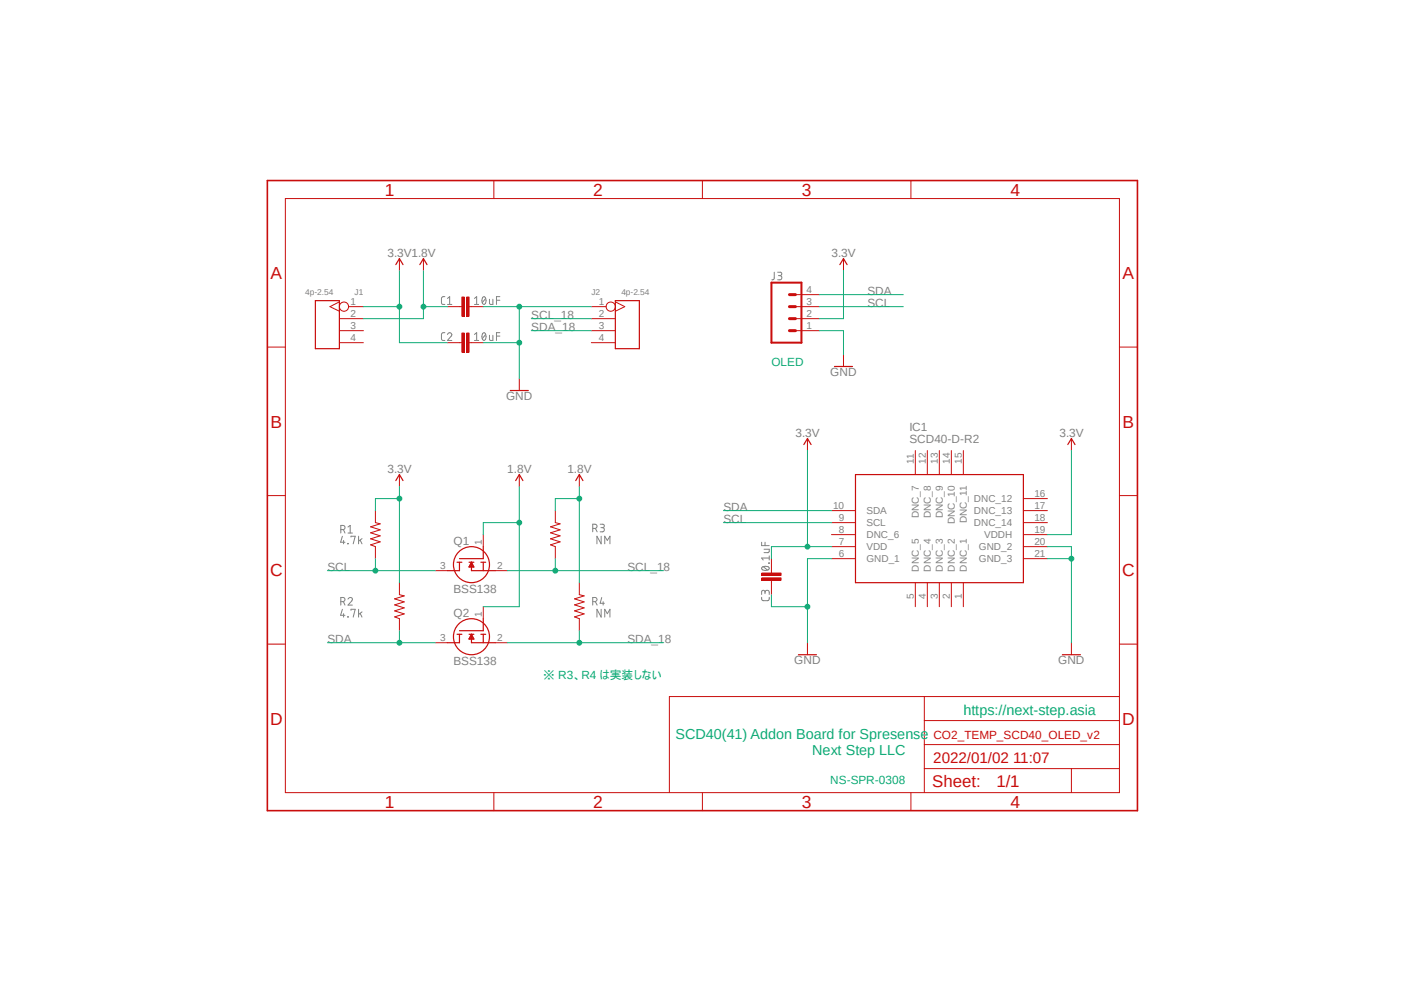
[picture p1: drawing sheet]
<svg xmlns="http://www.w3.org/2000/svg" width="297mm" height="210mm" viewBox="0 0 297 210" stroke-linecap="round" stroke-linejoin="round" font-family="sans-serif">
<path d="M56 37.8l185 134.2M241 37.8l-185 134.2" fill="none" stroke="#fff" stroke-width=".21"/>
<g fill="none" stroke="#808080" stroke-width=".21">
<path d="M163.8 57.6v1.2a.38 .38 0 0 1-.5 .4M164.5 57.6h.6a.36 .36 0 0 1 .3 .3 .36 .36 0 0 1-.3 .4h-.4M165 58.3h.2a.46 .46 0 0 1 .2 .5 .46 .46 0 0 1-.4 .4h-.5M94.1 62.7l-.5 .1-.2 .3v1.1l.7 .2M94.1 70.4h-.5l-.2 .3v1.1l.2 .2h.5M94.7 70.7a.45 .45 0 0 1 .6-.3 .45 .45 0 0 1 .2 .7l-.8 .9h.9M94.7 64.4h.9M94.7 63.1l.4-.4v1.7M100.4 63.1l.4-.4v1.7M100.4 70.7l.4-.3v1.6M100.4 64.4h.9M100.4 72h.9"/>
<path d="M102.2 62.8l.2-.1a1.02 1.02 0 0 1 0 1.7 1.02 1.02 0 0 1-.2-1.6zM102.2 70.4h.2a1.02 1.02 0 0 1 0 1.6 1.02 1.02 0 0 1-.2-1.6zM102.7 63.1l-.7 .9M102.7 70.7l-.7 .9M103.5 63.3v.8l.3 .3h.5v-1.1M103.5 70.9v.8l.3 .3h.5v-1.1M105 63.5h.7M105 71.1h.7M105.7 62.7h-.7v1.7M105.7 70.4h-.7v1.6M72.1 112h.4a.45 .45 0 0 0 .5-.4 .45 .45 0 0 0-.5-.5h-.4v1.6M72.4 113.4l-.3 1.3h.9"/>
<path d="M72.6 112l.4 .7M72.7 114.3v.7M73.6 114.9l.1 .1zM73.6 111.5l.5-.4v1.6M73.6 112.7h.9M74.3 113.6v-.2h.8l-.4 1.6M75.9 113.4v1.6M76.2 114.3l.4 .7M76.6 113.9l-.7 .6M125.4 111.8h.5a.45 .45 0 0 0 .4-.4 .45 .45 0 0 0-.2-.5h-.7v1.6M125.9 111.8l.4 .7M127 110.9h.7a.37 .37 0 0 1 .1 .4 .37 .37 0 0 1-.3 .3h-.4"/>
<path d="M127.2 113.4v1.6l-.9-1.6v1.6M127.4 111.6h.2a.46 .46 0 0 1 .2 .5 .46 .46 0 0 1-.4 .4h-.4M127.9 115v-1.6l.6 .9 .5-.9v1.6M161.1 114.7v.7h1.6M161.5 119.8l.8 .8M161.6 116.2h1.1l-.1 .6-1 .1M161.8 114.7v.7M162.6 119l.1 .2zM162.7 117.6v.8M162.7 118h-1.6l.4 .4M72.1 127.3h.4a.47 .47 0 0 0 .4-.7l-.1-.2h-.7v1.6M72.4 128.9l-.3 1.2h.9"/>
<path d="M72.6 127.3l.4 .7M72.7 129.8v.7M73.6 130.4l.1 .1zM73.6 126.7a.46 .46 0 0 1 .7-.3 .46 .46 0 0 1 .1 .7l-.8 .9h.9M74.3 129.1v-.2h.8l-.4 1.6M75.9 128.9v1.6M76.2 129.8l.4 .7M76.6 129.4l-.7 .6M125.4 127.3h.5a.45 .45 0 0 0 .4-.5 .45 .45 0 0 0-.4-.4h-.5v1.6M125.9 127.3l.4 .7M127.2 128.9v1.6l-.9-1.6v1.6M127.3 126.4l-.3 1.2h.8"/>
<path d="M127.6 127.3v.7M127.9 130.5v-1.6l.6 .9 .5-.9v1.6M161.1 126.3l.1 .5 .3 .2h1.1l.1-.7M161.2 120l.7-.2a.58 .58 0 0 1 .8 .6l-.8 .2a.58 .58 0 0 1-.7-.6zM161.8 125.3l.1-.2a.46 .46 0 0 1 .5-.2 .46 .46 0 0 1 .3 .4v.4M161.8 125.6v-.4a.36 .36 0 0 0-.3-.4 .36 .36 0 0 0-.4 .4v.5"/>
</g>
<path d="M88.8 56l.8-1.3 .7 1.3M66.7 63.6h5.1v10.1h-5.1zM130.2 63.6h5.1v10.1h-5.1zM107.9 82.6h3.9" fill="none" stroke="#c90d0c" stroke-width=".25"/>
<g fill="none" stroke="#c90d0c" stroke-width=".21">
<path d="M89.6 54.7v2.5M71.8 63.8l-2 1.1 2 .9M71.8 67.4h5.1M71.8 69.9h5.1M71.8 72.5h5.1M73.8 64.9h3.1M97.2 64.9h.5M99.2 64.9h.5M125.1 64.9h3.1M125.1 67.4h5.1M125.1 69.9h5.1M125.1 72.5h5.1"/>
<path d="M130.2 63.8l2 1.1-2 .9M109.9 80.1v2.5"/>
<circle cx="72.8" cy="64.9" r=".98"/>
<circle cx="129.2" cy="64.9" r=".98"/>
</g>
<path d="M98.7 62.8h.5v4.1h-.5z" fill-rule="evenodd" fill="#c90d0c"/>
<path d="M98.7 62.8h.5v4.1h-.5z" fill="none" stroke="#c90d0c" stroke-width=".21"/>
<path d="M97.7 62.8h.5v4.1h-.5z" fill-rule="evenodd" fill="#c90d0c"/>
<g fill="none" stroke="#c90d0c" stroke-width=".21">
<path d="M104.5 38.2v3.8M148.6 38.2v3.8M192.7 38.2v3.8M60.4 42h176.4v125.6h-176.4zM56.6 73.4h3.8M94.7 64.9h2.5M97.7 62.8h.5v4.1h-.5zM99.7 64.9h2.5M236.8 73.4h3.8M193.6 95.3v5.1M196.2 95.3v5.1M198.7 95.3v5.1"/>
<path d="M201.3 95.3v5.1M203.8 95.3v5.1M56.6 104.8h3.8M175.9 118.2h5.1M175.9 115.6h5.1M175.9 113.1h5.1M175.9 110.5h5.1M175.9 108h5.1M216.5 118.2h5.1M216.5 115.6h5.1M216.5 113.1h5.1M216.5 110.5h5.1"/>
<path d="M216.5 108h5.1M216.5 105.5h5.1M236.8 104.8h3.8M56.6 136.2h3.8M163.2 120.7v.5M163.2 122.7v.5M170.8 135.9v2.6M193.6 123.2v5.1M196.2 123.2v5.1M198.7 123.2v5.1M201.3 123.2v5.1M203.8 123.2v5.1"/>
<path d="M226.7 135.9v2.6M236.8 136.2h3.8M195.5 147.3v20.3M195.5 157.5h41.3M195.5 152.4h41.3M236.8 147.3h-95.2v20.3M104.5 167.6v3.8M148.6 167.6v3.8M192.7 167.6v3.8M195.5 162.6h41.3M226.7 162.6v5"/>
</g>
<path d="M56.6 38.2h184v133.2h-184z" fill="none" stroke="#c90d0c" stroke-width=".34"/>
<path d="M181 100.4h35.5v22.8h-35.5zM168.9 138.5h3.8M224.7 138.5h3.9" fill="none" stroke="#c90d0c" stroke-width=".25"/>
<path d="M161.2 121.2h4v.5h-4z" fill-rule="evenodd" fill="#c90d0c"/>
<path d="M161.2 121.2h4v.5h-4z" fill="none" stroke="#c90d0c" stroke-width=".21"/>
<path d="M161.2 122.2h4v.5h-4z" fill-rule="evenodd" fill="#c90d0c"/>
<path d="M84.5 54.7v2.5M97.2 72.5h.5M99.2 72.5h.5M170.8 92.8v2.5M226.7 92.8v2.5M163.2 118.2v2.5M161.2 122.2h4v.5h-4zM163.2 123.2v2.6" fill="none" stroke="#c90d0c" stroke-width=".21"/>
<path d="M83.7 56l.8-1.3 .8 1.3M170.1 94l.7-1.2 .8 1.2M225.9 94l.8-1.2 .7 1.2" fill="none" stroke="#c90d0c" stroke-width=".25"/>
<path d="M98.7 70.4h.5v4.1h-.5z" fill-rule="evenodd" fill="#c90d0c"/>
<path d="M98.7 70.4h.5v4.1h-.5z" fill="none" stroke="#c90d0c" stroke-width=".21"/>
<path d="M97.7 70.4h.5v4.1h-.5z" fill-rule="evenodd" fill="#c90d0c"/>
<g fill="none" stroke="#c90d0c" stroke-width=".21">
<path d="M178.4 54.7v2.5M94.7 72.5h2.5M97.7 70.4h.5v4.1h-.5zM99.7 72.5h2.5M168.3 69.9h5.1M168.3 67.4h5.1M168.3 64.9h5.1M168.3 62.3h5.1M178.4 75v2.5M79.4 108v2.5l1 .3-2 .6 2 .7-2 .6 2 .6-2 .7 2 .6-2 .6 1 .4v2.6M84.5 100.4v2.5M102.2 113.1v2.5"/>
<path d="M109.9 100.4v2.5M117.5 108v2.5l1 .3-2 .6 2 .7-2 .6 2 .6-2 .7 2 .6-2 .6 1 .4v2.6M122.6 100.4v2.5M84.5 123.2v2.6l1 .2-2 .7 2 .6-2 .6 2 .7-2 .6 2 .6-2 .7 1 .4v2.5M92.1 120.7h2.6M92.1 135.9h2.6M102.2 128.3v2.6M104.8 120.7h2.5M104.8 135.9h2.5M122.6 123.2v2.6l1 .2-2.1 .7 2.1 .6-2.1 .6 2.1 .7-2.1 .6 2.1 .6-2.1 .7 1.1 .4v2.5"/>
</g>
<g fill="none" stroke="#c90d0c" stroke-width=".25">
<path d="M177.7 56l.7-1.3 .8 1.3M176.5 77.5h3.8M83.7 101.6l.8-1.2 .8 1.2M96.7 118.9h1M97.2 118.9v1.8h-2.5M99.2 118.9h1M99.2 119.8h1M99.3 119.7h.8M99.4 119.5h.6M99.5 119.3h.4M99.6 119.1h.2M99.7 118.9v1.8h5.1"/>
<path d="M99.7 118.9l.5 1h-1zM101.7 118.9h1M102.2 115.6v2.6h-5M102.2 118.9v1.8M109.1 101.6l.8-1.2 .7 1.2M121.8 101.6l.8-1.2 .7 1.2M96.7 134.2h1M97.2 134.2v1.7h-2.5M99.2 134.2h1M99.2 135.1h1M99.3 134.9h.8M99.4 134.7h.6"/>
<path d="M99.5 134.5h.4M99.6 134.3h.2M99.7 134.2v1.7h5.1M99.7 134.2l.5 1h-1zM101.7 134.2h1M102.2 130.9v2.5h-5M102.2 134.2v1.7"/>
<circle cx="99.7" cy="119.4" r="3.8"/>
<circle cx="99.7" cy="134.7" r="3.8"/>
</g>
<path d="M163.2 59.8h6.3v12.7h-6.3z" fill="none" stroke="#c90d0c" stroke-width=".42"/>
<path d="M167 64.9h1.3M167 67.4h1.3M167 69.9h1.3M167 62.3h1.3" fill="none" stroke="#c90d0c" stroke-width=".64"/>
<path d="M89.6 57.2v10.2h-12.7M89.6 64.9h5.1" fill="none" stroke="#0dab76" stroke-width=".21"/>
<circle cx="89.6" cy="64.9" r=".51" fill="#0dab76"/>
<g fill="none" stroke="#0dab76" stroke-width=".21">
<path d="M122.6 102.9v20.3M122.6 105.5h-5.1v2.5"/>
<circle cx="89.6" cy="64.9" r=".51"/>
</g>
<circle cx="122.6" cy="105.5" r=".51" fill="#0dab76"/>
<g fill="none" stroke="#0dab76" stroke-width=".21">
<path d="M109.9 102.9v25.4h-7.7M109.9 110.5h-7.7v2.6"/>
<circle cx="122.6" cy="105.5" r=".51"/>
</g>
<circle cx="109.9" cy="110.5" r=".51" fill="#0dab76"/>
<g fill="none" stroke="#0dab76" stroke-width=".21">
<path d="M102.2 64.9h22.9M109.9 64.9v15.2"/>
<circle cx="109.9" cy="110.5" r=".51"/>
</g>
<circle cx="109.9" cy="64.9" r=".51" fill="#0dab76"/>
<g fill="none" stroke="#0dab76" stroke-width=".21">
<path d="M102.2 72.5h7.7"/>
<circle cx="109.9" cy="64.9" r=".51"/>
</g>
<circle cx="109.9" cy="72.5" r=".51" fill="#0dab76"/>
<g fill="none" stroke="#0dab76" stroke-width=".21">
<path d="M175.9 118.2h-5.1v17.7M163.2 125.8v2.5h7.6"/>
<circle cx="109.9" cy="72.5" r=".51"/>
</g>
<circle cx="170.8" cy="128.3" r=".51" fill="#0dab76"/>
<g fill="none" stroke="#0dab76" stroke-width=".21">
<path d="M221.6 115.6h5.1v20.3M221.6 118.2h5.1"/>
<circle cx="170.8" cy="128.3" r=".51"/>
</g>
<circle cx="226.6" cy="118.2" r=".51" fill="#0dab76"/>
<g fill="none" stroke="#0dab76" stroke-width=".21">
<path d="M173.4 69.9h5v5.1M170.8 95.3v20.3M175.9 115.6h-12.7v2.6"/>
<circle cx="226.6" cy="118.2" r=".51"/>
</g>
<circle cx="170.8" cy="115.6" r=".51" fill="#0dab76"/>
<g fill="none" stroke="#0dab76" stroke-width=".21">
<path d="M84.5 57.2v15.3h10.2M76.9 64.9h7.6M226.7 95.3v17.8h-5.1"/>
<circle cx="170.8" cy="115.6" r=".51"/>
</g>
<circle cx="84.5" cy="64.9" r=".51" fill="#0dab76"/>
<g fill="none" stroke="#0dab76" stroke-width=".21">
<path d="M84.5 102.9v20.3M84.5 105.5h-5.1v2.5"/>
<circle cx="84.5" cy="64.9" r=".51"/>
</g>
<circle cx="84.5" cy="105.5" r=".51" fill="#0dab76"/>
<g fill="none" stroke="#0dab76" stroke-width=".21">
<path d="M178.4 57.2v10.2h-5M153 108h22.9M69.3 135.9h22.8M84.5 133.4v2.5"/>
<circle cx="84.5" cy="105.5" r=".51"/>
</g>
<circle cx="84.5" cy="135.9" r=".51" fill="#0dab76"/>
<g fill="none" stroke="#0dab76" stroke-width=".21">
<path d="M173.4 62.3h17.7M79.4 118.2v2.5M153 110.5h22.9M69.3 120.7h22.8"/>
<circle cx="84.5" cy="135.9" r=".51"/>
</g>
<circle cx="79.4" cy="120.7" r=".51" fill="#0dab76"/>
<g fill="none" stroke="#0dab76" stroke-width=".21">
<path d="M173.4 64.9h17.7M117.5 118.2v2.5M107.3 120.7h33"/>
<circle cx="79.4" cy="120.7" r=".51"/>
</g>
<circle cx="117.5" cy="120.7" r=".51" fill="#0dab76"/>
<g fill="none" stroke="#0dab76" stroke-width=".21">
<path d="M112.4 67.4h12.7M107.3 135.9h33M122.6 133.4v2.5"/>
<circle cx="117.5" cy="120.7" r=".51"/>
</g>
<circle cx="122.6" cy="135.9" r=".51" fill="#0dab76"/>
<g fill="none" stroke="#0dab76" stroke-width=".21">
<path d="M112.4 69.9h12.7"/>
<circle cx="122.6" cy="135.9" r=".51"/>
</g>
<g font-size="3.7" fill="#c90d0c">
<text x="81.4" y="41.4">1</text>
<text x="125.5" y="41.4">2</text>
<text x="169.6" y="41.4">3</text>
<text x="213.8" y="41.4">4</text>
<text x="57.2" y="59">A</text>
<text x="237.5" y="59">A</text>
<text x="57.2" y="90.4">B</text>
<text x="237.5" y="90.4">B</text>
<text x="57.1" y="121.8">C</text>
<text x="237.4" y="121.8">C</text>
<text x="57.1" y="153.2">D</text>
<text x="237.4" y="153.2">D</text>
<text x="81.4" y="170.9">1</text>
<text x="125.5" y="170.9">2</text>
<text x="169.6" y="170.9">3</text>
<text x="213.8" y="170.9">4</text>
</g>
<g font-size="3.6" fill="#c90d0c">
<text x="197.2" y="166.5">Sheet:</text>
<text x="210.8" y="166.4">1/1</text>
</g>
<text font-size="3.2" fill="#c90d0c" x="197.4" y="161.3">2022/01/02 11:07</text>
<g font-size="3" fill="#0dab76">
<text x="203.8" y="151.1">https://next-step.asia</text>
<text x="142.9" y="156.2">SCD40(41) Addon Board for Spresense</text>
<text x="171.8" y="159.8">Next Step LLC</text>
</g>
<g font-size="2.5" fill="#808080">
<text x="82" y="54.4">3.3V1.8V</text>
<text x="175.9" y="54.4">3.3V</text>
<text x="183.5" y="62.3">SDA</text>
<text x="183.5" y="64.9">SCL</text>
<text x="112.4" y="67.4">SCL_18</text>
<text x="112.4" y="69.9">SDA_18</text>
<text x="175.6" y="79.5">GND</text>
<text x="107.1" y="84.6">GND</text>
<text x="168.3" y="92.5">3.3V</text>
<text x="192.4" y="93.6">SCD40-D-R2</text>
<text x="192.4" y="91.1">IC1</text>
<text x="224.1" y="92.5">3.3V</text>
<text x="82" y="100.1">3.3V</text>
<text x="107.3" y="100.1">1.8V</text>
<text x="120" y="100.1">1.8V</text>
<text x="153" y="108">SDA</text>
<text x="153" y="110.5">SCL</text>
<text x="95.9" y="115.2">Q1</text>
<text x="69.3" y="120.7">SCL</text>
<text x="95.9" y="125.4">BSS138</text>
<text x="132.7" y="120.7">SCL_18</text>
<text x="95.9" y="130.5">Q2</text>
<text x="69.3" y="135.9">SDA</text>
<text x="132.7" y="135.9">SDA_18</text>
<text x="95.9" y="140.6">BSS138</text>
<text x="168" y="140.5">GND</text>
<text x="223.9" y="140.5">GND</text>
</g>
<g font-size="2.5" fill="#0dab76">
<text x="163.2" y="77.5">OLED</text>
<text x="114.9" y="143.5">※ R3、R4 は実装しない</text>
<text x="175.6" y="165.7">NS-SPR-0308</text>
</g>
<text font-size="2.5" fill="#c90d0c" x="197.4" y="156.2">CO2_TEMP_SCD40_OLED_v2</text>
<g font-size="2.1" fill="#808080">
<text x="74.1" y="64.5">1</text>
<text x="126.7" y="64.5">1</text>
<text x="170.6" y="64.5">3</text>
<text x="170.6" y="61.9">4</text>
<text x="74.1" y="67">2</text>
<text x="74.1" y="69.6">3</text>
<text x="126.7" y="67">2</text>
<text x="126.7" y="69.6">3</text>
<text x="170.6" y="69.6">1</text>
<text x="170.6" y="67">2</text>
<text x="74.1" y="72.1">4</text>
<text x="126.7" y="72.1">4</text>
<text x="193.3" y="98" transform="rotate(-90 193.3 98)">11</text>
<text x="195.8" y="98" transform="rotate(-90 195.8 98)">12</text>
<text x="198.4" y="98" transform="rotate(-90 198.4 98)">13</text>
<text x="200.9" y="98" transform="rotate(-90 200.9 98)">14</text>
<text x="203.5" y="98" transform="rotate(-90 203.5 98)">15</text>
<text x="176.2" y="107.7">10</text>
<text x="206" y="106.2">DNC_12</text>
<text x="218.8" y="105.1">16</text>
<text x="218.8" y="107.7">17</text>
<text x="177.4" y="112.7">8</text>
<text x="177.4" y="110.2">9</text>
<text x="183.3" y="113.8">DNC_6</text>
<text x="183.3" y="111.3">SCL</text>
<text x="183.3" y="108.8">SDA</text>
<text x="194.4" y="109.6" transform="rotate(-90 194.4 109.6)">DNC_7</text>
<text x="196.9" y="109.6" transform="rotate(-90 196.9 109.6)">DNC_8</text>
<text x="199.5" y="109.6" transform="rotate(-90 199.5 109.6)">DNC_9</text>
<text x="202" y="110.8" transform="rotate(-90 202 110.8)">DNC_10</text>
<text x="204.6" y="110.7" transform="rotate(-90 204.6 110.7)">DNC_11</text>
<text x="206" y="108.8">DNC_13</text>
<text x="206" y="111.3">DNC_14</text>
<text x="208.2" y="113.8">VDDH</text>
<text x="218.8" y="110.2">18</text>
<text x="218.8" y="112.7">19</text>
<text x="101.9" y="115.3" transform="rotate(-90 101.9 115.3)">1</text>
<text x="177.4" y="117.8">6</text>
<text x="177.4" y="115.3">7</text>
<text x="183.3" y="118.9">GND_1</text>
<text x="183.3" y="116.4">VDD</text>
<text x="207.1" y="116.4">GND_2</text>
<text x="207.1" y="118.9">GND_3</text>
<text x="218.8" y="115.3">20</text>
<text x="218.8" y="117.8">21</text>
<text x="93.1" y="120.3">3</text>
<text x="105.2" y="120.3">2</text>
<text x="194.4" y="120.9" transform="rotate(-90 194.4 120.9)">DNC_5</text>
<text x="196.9" y="120.9" transform="rotate(-90 196.9 120.9)">DNC_4</text>
<text x="199.5" y="120.9" transform="rotate(-90 199.5 120.9)">DNC_3</text>
<text x="202" y="120.9" transform="rotate(-90 202 120.9)">DNC_2</text>
<text x="204.6" y="120.9" transform="rotate(-90 204.6 120.9)">DNC_1</text>
<text x="101.9" y="130.5" transform="rotate(-90 101.9 130.5)">1</text>
<text x="193.3" y="126.7" transform="rotate(-90 193.3 126.7)">5</text>
<text x="195.8" y="126.7" transform="rotate(-90 195.8 126.7)">4</text>
<text x="198.4" y="126.7" transform="rotate(-90 198.4 126.7)">3</text>
<text x="200.9" y="126.7" transform="rotate(-90 200.9 126.7)">2</text>
<text x="203.5" y="126.7" transform="rotate(-90 203.5 126.7)">1</text>
<text x="93.1" y="135.6">3</text>
<text x="105.2" y="135.6">2</text>
</g>
<g font-size="1.8" fill="#808080">
<text x="64.6" y="62.3">4p-2.54</text>
<text x="75" y="62.3">J1</text>
<text x="125.1" y="62.3">J2</text>
<text x="131.5" y="62.3">4p-2.54</text>
</g>
</svg>
